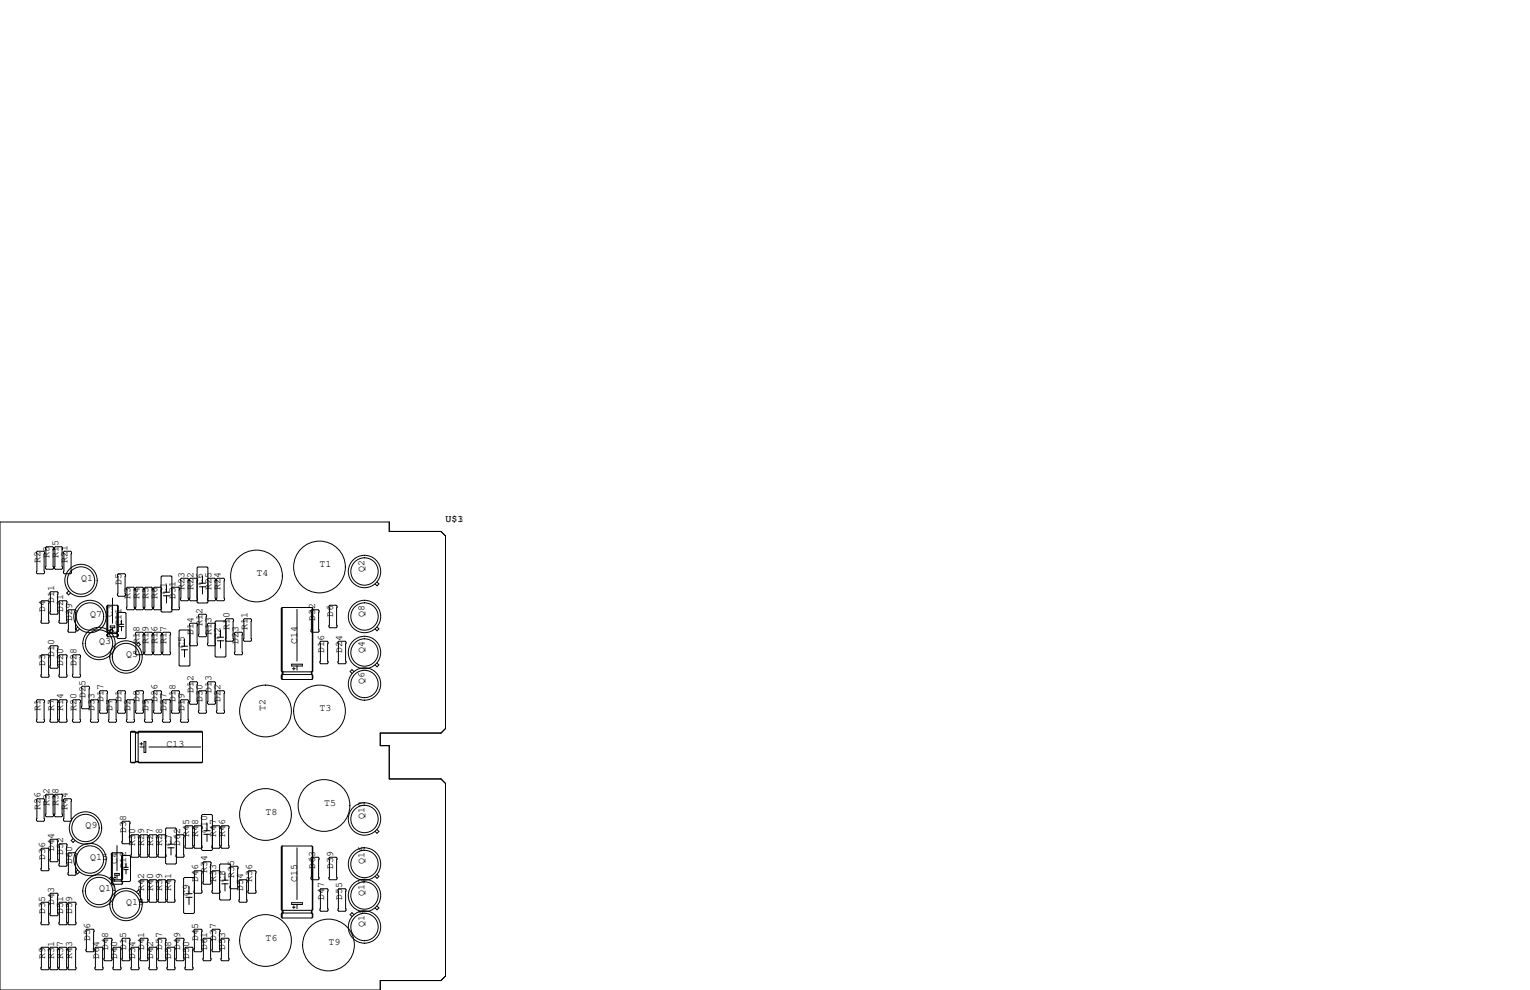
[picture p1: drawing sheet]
<svg xmlns="http://www.w3.org/2000/svg" width="432mm" height="279mm" viewBox="0 0 432 279" stroke-linecap="round" stroke-linejoin="round" font-family="sans-serif">
<g fill="none" stroke="#000" stroke-width=".28">
<path d="M0 147.3h109.9v2.7h14.6l1.2 1.3v54.3l-1.2 1.3h-17.2v3.5h2.6v9.4h14.6l1.2 1.3v54.4l-1.2 1.2h-17.2v2.7h-107.3zM10.5 155.6h1.8l.3 .2v5.9l-.3 .2h-1.8l-.2-.2v-5.9zM13.1 154.3h1.8l.2 .3v5.8l-.2 .3h-1.8l-.3-.3v-5.8zM15.6 154.3h1.8l.3 .3v5.8l-.3 .3h-1.8l-.2-.3v-5.8zM18.2 155.6h1.7l.3 .2v5.9l-.3 .2h-1.7l-.3-.2v-5.9zM11.8 169.5h1.8l.2 .3v5.8l-.2 .3h-1.8l-.2-.3v-5.8zM14.4 167h1.7l.3 .3v5.8l-.3 .3h-1.7l-.3-.3v-5.8zM16.9 169.5h1.8l.2 .3v5.8l-.2 .3h-1.8l-.3-.3v-5.8zM19.4 166.8l-.6 .6 .6 .5 .5-.5M19.4 172.1h1.8l.3 .2v5.9l-.3 .2h-1.8l-.2-.2v-5.9zM21.9 177l-.5 .5 .5 .6 .5-.6M30.3 171.1v7.1"/>
<path d="M30.3 179.1v.4M30.4 170.8h2.7l.2 .3v7.1M30.4 170.8l-.2 .3v7.1l.2 .2h2.7M30.4 170.8v8.9M30.5 178.6v.1M30.9 178.1l.5-.6 .6 .6-.6 .5M30.9 177.8h.5M31 178.4v.4M31.1 176.7h1.3v.5h-1.3zM31.2 177.5v.6M31.8 168.8v7.1M31.8 177.2v.9"/>
<path d="M33 178.4v.4M33.1 178.8h-2.7l-.2 .3v.4l.2 .2M33.1 178.4v.4M33.1 178.8l.1 .1M33.2 178.9l.1 .6M33.2 170.9v7.4M33.2 178.9v.7M33.3 172.8h2l.3 .3v6.9l-.3 .2h-2l-.3-.2v-6.9zM33.3 171.1v7.1M33.3 179.1v.4M33.3 179.5l-.2 .2h-2.7M33.3 178.2l-.2 .2"/>
<path d="M33.4 161.9h1.8l.2 .3v5.8l-.2 .3h-1.8l-.3-.3v-5.8zM33.7 176.8h1.2M33.7 176.2h1.2M34.3 175v1.2M34.3 176.8v1.3M35.7 166l.2-.3h1.8l.3 .3v5.8l-.3 .3h-1.8l-.2-.3zM38.2 178.7l.3-.3h1.8l.2 .3v5.8l-.2 .3h-1.8l-.3-.3zM38.2 166l.3-.3h1.8l.2 .3v5.8l-.2 .3h-1.8l-.3-.3zM40.8 178.7l.2-.3h1.8l.3 .3v5.8l-.3 .3h-1.8l-.2-.3zM40.8 166l.2-.3h1.8l.3 .3v5.8l-.3 .3h-1.8l-.2-.3zM43.3 178.7l.3-.3h1.7l.3 .3v5.8l-.3 .3h-1.7l-.3-.3zM45.5 162.8l.2-.2h2.6l.2 .2v9.7l-.2 .2h-2.6l-.2-.2z"/>
<path d="M45.5 166.5l.1-.5-.3-.3h-1.7l-.3 .3v5.8l.3 .3h1.7l.3-.3-.1-.5M45.8 178.7l.3-.3h1.8l.2 .3v5.8l-.2 .3h-1.8l-.3-.3zM46.1 167.1h1.8M46.1 168.1h1.8M47 165.1v2M47 168.1v2.1M48.5 166.5l-.1-.5 .2-.3h1.8l.3 .3v5.8l-.3 .3h-1.8l-.2-.3 .1-.5M50.9 163.4l.3-.2h1.8l.2 .2v5.9l-.2 .2h-1.8l-.3-.2zM53.6 178.1l-.3-.3h-2.5l-.3 .3v9.6l.3 .3h2.5l.3-.3-.1-11.6 .2-.2h1.8l.3 .2v5.9l-.3 .2h-1.8l-.2-.2 .1-.5M55.6 164l.2-.6-.3-.2h-1.8l-.2 .2v5.9l.2 .2h1.8l.3-.2-.2-.5M55.9 160h2.5l.3 .3v9.6l-.3 .3h-2.5l-.3-.3v-9.6zM56 173.6l.3-.2h1.7l.3 .2v5.9l-.3 .2h-1.7l-.3-.2z"/>
<path d="M56.3 164.6h1.7M56.3 165.6h1.7M57.2 162.6v2M57.2 165.6v2M58.7 164l-.2-.6 .3-.2h1.8l.2 .2v5.9l-.2 .2h-1.8l-.3-.2 .2-.5M60.7 176.7l.1-.6-.2-.2h-1.8l-.3 .2v5.9l.3 .2h1.8l.2-.2-.1-.5M61.1 163.4l.2-.2h1.8l.3 .2v5.9l-.3 .2h-1.8l-.2-.2zM61.3 179.8h1.8M62.2 177.8v2M63.8 175.5l-.3-.2h-2.5l-.3 .2v9.7l.3 .2h2.5l.3-.2-.2-10.3 .3-.3h1.8l.2 .3v5.8l-.2 .3h-1.8l-.3-.3 .2-.5M66.2 178.7l.2-.3h1.8l.3 .3v5.8l-.3 .3h-1.8l-.2-.3zM68.7 174.9l.3-.3h1.7l.3 .3v5.8l-.3 .3h-1.7l-.3-.3z"/>
<path d="M79.5 171.7v17.7M79.6 171.4l-.2 .3v17.7l.2 .2h8.4M79.6 171.4h8.4l.3 .3v17.7M79.6 171.4v20.4M83.8 172v14.6M87.8 172.3l.2-.2h1.8l.2 .2v5.9l-.2 .2h-1.8l-.2-.2zM88.1 171.6v17.9M88.2 171.7l.1 17.7M92.8 171.1l.3-.3h1.8l.2 .3v5.8l-.2 .3h-1.8l-.3-.3zM106.4 164.3l.5 .5-.5 .5-.5-.5M106.4 177l.5 .5-.5 .5-.5-.5M10.5 197.5h1.8l.3 .2v5.9l-.3 .2h-1.8l-.2-.2v-5.9z"/>
<path d="M11.8 184.8h1.8l.2 .2v5.9l-.2 .2h-1.8l-.2-.2v-5.9zM14.4 197.5h1.7l.3 .2v5.9l-.3 .2h-1.7l-.3-.2v-5.9zM14.4 182.2h1.7l.3 .3v5.8l-.3 .3h-1.7l-.3-.3v-5.8zM16.9 197.5h1.8l.2 .2v5.9l-.2 .2h-1.8l-.3-.2v-5.9zM16.9 184.8h1.8l.2 .2v5.9l-.2 .2h-1.8l-.3-.2v-5.9zM20.7 197.5h1.8l.2 .2v5.9l-.2 .2h-1.8l-.3-.2v-5.9zM20.7 184.8h1.8l.2 .2v5.9l-.2 .2h-1.8l-.3-.2v-5.9zM23.2 193.7h1.8l.3 .2v5.9l-.3 .2h-1.8l-.2-.2v-5.9zM25.8 197.5h1.8l.2 .2v5.9l-.2 .2h-1.8l-.3-.2v-5.9zM28.3 194.9h1.8l.3 .3v5.8l-.3 .3h-1.8l-.2-.3v-5.8zM30.9 197.5h1.7l.3 .2v5.9l-.3 .2h-1.7l-.3-.2v-5.9zM33.4 194.9h1.8l.2 .3v5.8l-.2 .3h-1.8l-.3-.3v-5.8z"/>
<path d="M35.7 197.7l.2-.2h1.8l.3 .2v5.9l-.3 .2h-1.8l-.2-.2zM38.2 195.2l.3-.3h1.8l.2 .3v5.8l-.2 .3h-1.8l-.3-.3zM38.5 181.9l.6-.5 .5 .5-.5 .5M40.8 197.7l.2-.2h1.8l.3 .2v5.9l-.3 .2h-1.8l-.2-.2zM43.3 195.2l.3-.3h1.7l.3 .3v5.8l-.3 .3h-1.7l-.3-.3zM45.8 197.7l.3-.2h1.8l.2 .2v5.9l-.2 .2h-1.8l-.3-.2zM48.4 195.2l.2-.3h1.8l.3 .3v5.8l-.3 .3h-1.8l-.2-.3zM50.9 197.7l.3-.2h1.8l.2 .2v5.9l-.2 .2h-1.8l-.3-.2zM51.2 183.4h1.8M51.2 182.4h1.8M52.1 180.3v2.1M52.1 183.4v2"/>
<path d="M53.5 192.7l.2-.3h1.8l.3 .3v5.8l-.3 .3h-1.8l-.2-.3zM56 195.2l.3-.3h1.7l.3 .3v5.8l-.3 .3h-1.7l-.3-.3zM58.5 192.7l.3-.3h1.8l.2 .3v5.8l-.2 .3h-1.8l-.3-.3zM61.1 195.2l.2-.3h1.8l.3 .3v5.8l-.3 .3h-1.8l-.2-.3zM61.3 180.8h1.8M62.2 180.8v2.1M79.5 190.6v.9M79.8 189.7v.5M79.9 189.6v.8M82.3 187.5h3v.5h-3zM82.6 188.7h.7M82.9 188.3v.8"/>
<path d="M83.8 188v1.1M87.9 189.6v.8M88 189.6v.8M88 190.4h-8.4l-.2 .2v.9l.2 .3M88 190.4l.3 .2M88.1 190.5v1.1M88.3 190.6v.9l-.3 .3h-8.4M88.3 190.6l-.1 .9M88.3 189.4l-.3 .2M90.6 181h1.7l.3 .2v5.9l-.3 .2h-1.7l-.3-.2v-5.9zM95.4 181.2l.2-.2h1.8l.3 .2v5.9l-.3 .2h-1.8l-.2-.2zM99.9 189.5l-.6-.5-.5 .5 .5 .6"/>
<path d="M106.4 187.1l.5 .6-.5 .5-.5-.5M36.8 206.6l.3-.2h.9l.2 .2v8.4M36.8 206.6v8.4l.3 .3h.9M36.8 206.6h20.4M37 215.1h1.1M37.1 215.2l.9 .1M37.1 206.5h.9M38.2 206.9h.8M38.2 215h.8M38.2 214.9h.8M38.2 215l-.2 .3M38.4 206.8h.5"/>
<path d="M39 215l.2 .3M39.1 215.1h17.9M39.2 206.5h17.7M39.5 209.9h.8M39.5 210.8h1.1M39.9 209.5v.8M40.6 209.3h.5v3h-.5zM42 210.8h14.6M56.9 215.2l-17.7 .1M57.2 206.6v8.4l-.3 .3h-17.7M57.2 206.6l-.3-.2h-17.7l-.2 .2v8.4M10.5 225.4h1.8l.3 .3v5.8l-.3 .3h-1.8l-.2-.3v-5.8z"/>
<path d="M11.8 239.4h1.8l.2 .2v5.9l-.2 .2h-1.8l-.2-.2v-5.9zM13.1 224.2h1.8l.2 .2v5.9l-.2 .2h-1.8l-.3-.2v-5.9zM14.4 236.9h1.7l.3 .2v5.9l-.3 .2h-1.7l-.3-.2v-5.9zM15.6 224.2h1.8l.3 .2v5.9l-.3 .2h-1.8l-.2-.2v-5.9zM16.9 238.1h1.8l.2 .3v5.8l-.2 .3h-1.8l-.3-.3v-5.8zM18.2 225.4h1.7l.3 .3v5.8l-.3 .3h-1.7l-.3-.3v-5.8zM20.6 236.7l-.5 .5 .5 .5 .6-.5M33 238.6v7.1M34.7 231.8h1.7l.3 .2v5.9l-.3 .2h-1.7l-.3-.2v-5.9zM37 235.8l.2-.2h1.8l.2 .2v5.9l-.2 .2h-1.8l-.2-.2zM39.5 235.8l.3-.2h1.7l.3 .2v5.9l-.3 .2h-1.7l-.3-.2zM42 235.8l.3-.2h1.8l.2 .2v5.9l-.2 .2h-1.8l-.3-.2z"/>
<path d="M46.7 233.9l.3-.2h2.5l.3 .2v9.7l-.3 .2h-2.5l-.3-.2zM46.7 236.3l.2-.5-.3-.2h-1.8l-.2 .2v5.9l.2 .2h1.8l.3-.2-.2-.5M47.4 238.3h1.7M47.4 239.3h1.7M48.3 236.2v2.1M48.3 239.3v2M49.8 236.3l-.1-.5 .2-.2h1.8l.2 .2v5.9l-.2 .2h-1.8l-.2-.2 .1-.5M52.2 233.3l.3-.3h1.7l.3 .3v5.8l-.3 .3h-1.7l-.3-.3zM56.9 230.1l.3-.2h2.5l.2 .2v9.7l-.2 .2h-2.5l-.3-.2zM56.9 233.8l.1-.5-.2-.3h-1.8l-.3 .3v5.8l.3 .3h1.8l.2-.3-.1-.5M57.5 234.4h1.8M57.5 235.5h1.8"/>
<path d="M58.4 232.4v2M58.4 235.5v2M59.9 233.8l-.1-.5 .3-.3h1.7l.3 .3v5.8l-.3 .3h-1.7l-.3-.3 .1-.5M62.4 233.3l.2-.3h1.8l.2 .3v5.8l-.2 .3h-1.8l-.2-.3zM79.5 239v17.7M79.6 238.8h8.4l.3 .2v17.7M79.6 238.8l-.2 .2v17.7l.2 .2h8.4M79.6 238.8v20.3M83.8 239.3v14.6M88.1 238.9v17.9M88.2 239l.1 17.7M106.4 234.1l.5 .5-.5 .6-.5-.6"/>
<path d="M11.6 254.9l.2-.3h1.8l.2 .3v5.8l-.2 .3h-1.8l-.2-.3zM14.1 252.3l.3-.2h1.7l.3 .2v5.9l-.3 .2h-1.7l-.3-.2zM16.6 254.9l.3-.3h1.8l.2 .3v5.8l-.2 .3h-1.8l-.3-.3zM19.2 254.9l.2-.3h1.8l.3 .3v5.8l-.3 .3h-1.8l-.2-.3zM19.4 240.7h1.8l.3 .2v5.9l-.3 .2h-1.8l-.2-.2v-5.9zM21.9 245.6l-.5 .5 .5 .5 .5-.5M30.9 247.9l.5-.5 .6 .5-.6 .6M31.6 240.9v7.1M31.6 248.9v.4M31.7 240.7l-.3 .2v7.1l.3 .3h2.7M31.7 240.7h2.7l.2 .2v7.1M31.7 240.7v8.9"/>
<path d="M31.8 248.4v.1M32.2 247.6h.5M32.3 248.3v.4M32.4 246.5h1.3v.5h-1.3zM32.4 247.4v.5M33 247v.9M34.2 248.3v.4M34.3 248.5l.2 .3h2.1l.2-.3v-6.8l-.2-.3h-2.1l-.2 .3v7M34.4 248.7h-2.7l-.3 .2v.4l.3 .3M34.4 248.7l.2 .2v.4M34.4 248.3v.4M34.5 240.8v7.4"/>
<path d="M34.5 248.8v.6M34.6 240.9v7.1M34.6 248.9v.4M34.6 249.3l-.2 .3h-2.7M34.6 248l-.2 .3M34.9 245.4h1.3M34.9 244.8h1.3M35.6 243.6v1.2M35.6 245.4v1.2M38.5 251.7l.6-.5 .5 .5-.5 .6M39.5 248.5l.3-.2h1.7l.3 .2v5.9l-.3 .2h-1.7l-.3-.2zM42 248.5l.3-.2h1.8l.2 .2v5.9l-.2 .2h-1.8l-.3-.2z"/>
<path d="M44.6 248.5l.2-.2h1.8l.3 .2v5.9l-.3 .2h-1.8l-.2-.2zM47.1 248.5l.3-.2h1.7l.3 .2v5.9l-.3 .2h-1.7l-.3-.2zM52.5 253.2h1.7M52.5 252.2h1.7M53.3 250.2v2M53.3 253.2v2.1M54.9 247.9l-.3-.3h-2.5l-.3 .3v9.7l.3 .2h2.5l.3-.2-.2-11.6 .3-.3h1.8l.2 .3v5.8l-.2 .3h-1.8l-.3-.3 .2-.5M57.3 243.5l.2-.3h1.8l.3 .3v5.8l-.3 .3h-1.8l-.2-.3zM62 246.5l.1-.5-.3-.3h-1.7l-.3 .3v5.8l.3 .3h1.7l.3-.3-.1-.5M62.2 243.8h2.6l.2 .3v9.6l-.2 .3h-2.6l-.2-.3v-9.6zM62.6 249.4h1.8M62.6 248.4h1.8"/>
<path d="M63.5 246.4v2M63.5 249.4v2.1M65 245.2l-.1-.5 .3-.2h1.7l.3 .2v5.9l-.3 .2h-1.7l-.3-.2 .1-.5M67.4 248.5l.3-.2h1.8l.2 .2v5.9l-.2 .2h-1.8l-.3-.2zM70 246l.2-.3h1.8l.3 .3v5.8l-.3 .3h-1.8l-.2-.3zM79.5 257.9v.9M79.8 257v.6M79.9 256.9v.8M82.3 254.8h3v.5h-3zM82.6 256h.7M82.9 255.7v.7M83.8 255.3v1.1"/>
<path d="M87.8 242.2l.2-.3h1.8l.2 .3v5.8l-.2 .3h-1.8l-.2-.3zM87.9 256.9v.8M88 256.9v.8M88 257.7h-8.4l-.2 .2v.9l.2 .3M88 257.7l.3 .2M88.1 257.8v1.2M88.3 257.9v.9l-.3 .3h-8.4M88.3 257.9l-.1 .9M88.3 256.7l-.3 .2M90.3 251.1l.3-.3h1.7l.3 .3v5.8l-.3 .3h-1.7l-.3-.3zM92.8 242.2l.3-.3h1.8l.2 .3v5.8l-.2 .3h-1.8l-.3-.3zM95.4 251.1l.2-.3h1.8l.3 .3v5.8l-.3 .3h-1.8l-.2-.3z"/>
<path d="M99.9 258.1l-.6-.5-.5 .5 .5 .5M106.4 255.7l.5 .5-.5 .6-.5-.6M106.4 246.8l.5 .5-.5 .6-.5-.6M11.8 267.3h1.8l.2 .3v5.8l-.2 .3h-1.8l-.2-.3v-5.8zM14.4 267.3h1.7l.3 .3v5.8l-.3 .3h-1.7l-.3-.3v-5.8zM16.9 267.3h1.8l.2 .3v5.8l-.2 .3h-1.8l-.3-.3v-5.8zM19.2 267.6l.2-.3h1.8l.3 .3v5.8l-.3 .3h-1.8l-.2-.3zM24.3 262.5l.2-.2h1.8l.2 .2v5.9l-.2 .2h-1.8l-.2-.2zM26.8 267.6l.3-.3h1.7l.3 .3v5.8l-.3 .3h-1.7l-.3-.3zM29.3 265l.3-.2h1.8l.2 .2v5.9l-.2 .2h-1.8l-.3-.2zM31.9 267.6l.2-.3h1.8l.3 .3v5.8l-.3 .3h-1.8l-.2-.3zM34.4 265l.3-.2h1.7l.3 .2v5.9l-.3 .2h-1.7l-.3-.2z"/>
<path d="M37 267.6l.2-.3h1.8l.2 .3v5.8l-.2 .3h-1.8l-.2-.3zM39.5 265l.3-.2h1.7l.3 .2v5.9l-.3 .2h-1.7l-.3-.2zM42 267.6l.3-.3h1.8l.2 .3v5.8l-.2 .3h-1.8l-.3-.3zM44.6 265l.2-.2h1.8l.3 .2v5.9l-.3 .2h-1.8l-.2-.2zM47.1 267.6l.3-.3h1.7l.3 .3v5.8l-.3 .3h-1.7l-.3-.3zM49.7 265l.2-.2h1.8l.2 .2v5.9l-.2 .2h-1.8l-.2-.2zM52.2 267.6l.3-.3h1.7l.3 .3v5.8l-.3 .3h-1.7l-.3-.3zM54.7 262.5l.3-.2h1.8l.2 .2v5.9l-.2 .2h-1.8l-.3-.2zM57.3 265l.2-.2h1.8l.3 .2v5.9l-.3 .2h-1.8l-.2-.2zM59.8 262.5l.3-.2h1.7l.3 .2v5.9l-.3 .2h-1.7l-.3-.2zM62.4 265l.2-.2h1.8l.2 .2v5.9l-.2 .2h-1.8l-.2-.2z"/>
<circle cx="22.9" cy="163.8" r="3.9"/>
<circle cx="22.9" cy="163.8" r="4.6"/>
<circle cx="25.4" cy="174" r="3.9"/>
<circle cx="25.4" cy="174" r="4.6"/>
<circle cx="72.4" cy="162.6" r="7.3"/>
<circle cx="90.2" cy="160" r="7.3"/>
<circle cx="102.9" cy="174" r="3.9"/>
<circle cx="102.9" cy="161.3" r="3.9"/>
<circle cx="102.9" cy="174" r="4.6"/>
<circle cx="102.9" cy="161.3" r="4.6"/>
<circle cx="27.9" cy="181.6" r="4.6"/>
<circle cx="27.9" cy="181.6" r="3.9"/>
<circle cx="35.6" cy="185.4" r="4.6"/>
<circle cx="35.6" cy="185.4" r="3.9"/>
<circle cx="102.9" cy="184.2" r="3.9"/>
<circle cx="102.9" cy="193" r="4.6"/>
<circle cx="102.9" cy="184.2" r="4.6"/>
<circle cx="102.9" cy="193" r="3.9"/>
<circle cx="74.9" cy="200.7" r="7.3"/>
<circle cx="90.2" cy="200.7" r="7.3"/>
<circle cx="24.1" cy="233.7" r="3.9"/>
<circle cx="24.1" cy="233.7" r="4.6"/>
<circle cx="74.9" cy="229.9" r="7.3"/>
<circle cx="91.4" cy="227.3" r="7.3"/>
<circle cx="102.9" cy="231.1" r="3.9"/>
<circle cx="102.9" cy="231.1" r="4.6"/>
<circle cx="25.4" cy="242.6" r="4.6"/>
<circle cx="25.4" cy="242.6" r="3.9"/>
<circle cx="27.9" cy="251.5" r="3.9"/>
<circle cx="27.9" cy="251.5" r="4.6"/>
<circle cx="35.6" cy="255.3" r="4.6"/>
<circle cx="35.6" cy="255.3" r="3.9"/>
<circle cx="102.9" cy="243.8" r="3.9"/>
<circle cx="102.9" cy="252.7" r="3.9"/>
<circle cx="102.9" cy="252.7" r="4.6"/>
<circle cx="102.9" cy="243.8" r="4.6"/>
<circle cx="74.9" cy="265.4" r="7.3"/>
<circle cx="92.7" cy="266.7" r="7.3"/>
<circle cx="102.9" cy="261.6" r="4.6"/>
<circle cx="102.9" cy="261.6" r="3.9"/>
</g>
<g font-size="2.8">
<text x="125.7" y="147.3">U$3</text>
<text x="129.1" y="147.3">1</text>
<text x="11.4" y="158.8" transform="rotate(-90 11.4 158.8)">R2</text>
<text x="14" y="157.5" transform="rotate(-90 14 157.5)">R8</text>
<text x="16.5" y="157.5" transform="rotate(-90 16.5 157.5)">R15</text>
<text x="19" y="158.8" transform="rotate(-90 19 158.8)">R21</text>
<text x="90.2" y="160">T1</text>
<text x="102.9" y="161.3" transform="rotate(-90 102.9 161.3)">Q2</text>
<text x="22.9" y="163.8">Q1</text>
<text x="34.3" y="165.1" transform="rotate(-90 34.3 165.1)">D5</text>
<text x="47" y="167.6" transform="rotate(-90 47 167.6)">C1</text>
<text x="52.1" y="166.4" transform="rotate(-90 52.1 166.4)">R23</text>
<text x="54.6" y="166.4" transform="rotate(-90 54.6 166.4)">R22</text>
<text x="57.1" y="165.1" transform="rotate(-90 57.1 165.1)">C6</text>
<text x="59.7" y="166.4" transform="rotate(-90 59.7 166.4)">R25</text>
<text x="62.2" y="166.4" transform="rotate(-90 62.2 166.4)">R24</text>
<text x="72.4" y="162.6">T4</text>
<text x="12.7" y="172.7" transform="rotate(-90 12.7 172.7)">D4</text>
<text x="15.2" y="170.2" transform="rotate(-90 15.2 170.2)">D11</text>
<text x="17.8" y="172.7" transform="rotate(-90 17.8 172.7)">D21</text>
<text x="25.4" y="174">Q7</text>
<text x="31.7" y="174" transform="rotate(-90 31.7 174)">C3</text>
<text x="36.8" y="168.9" transform="rotate(-90 36.8 168.9)">R3</text>
<text x="39.4" y="168.9" transform="rotate(-90 39.4 168.9)">R4</text>
<text x="41.9" y="168.9" transform="rotate(-90 41.9 168.9)">R5</text>
<text x="44.4" y="168.9" transform="rotate(-90 44.4 168.9)">R6</text>
<text x="49.5" y="168.9" transform="rotate(-90 49.5 168.9)">D31</text>
<text x="94" y="174" transform="rotate(-90 94 174)">D6</text>
<text x="102.9" y="174" transform="rotate(-90 102.9 174)">Q8</text>
<text x="20.3" y="175.3" transform="rotate(-90 20.3 175.3)">D29</text>
<text x="34.3" y="176.5" transform="rotate(-90 34.3 176.5)">C11</text>
<text x="54.6" y="179.1" transform="rotate(-90 54.6 179.1)">D14</text>
<text x="57.1" y="176.5" transform="rotate(-90 57.1 176.5)">R12</text>
<text x="59.7" y="179.1" transform="rotate(-90 59.7 179.1)">R13</text>
<text x="64.8" y="177.8" transform="rotate(-90 64.8 177.8)">R10</text>
<text x="69.8" y="177.8" transform="rotate(-90 69.8 177.8)">R11</text>
<text x="88.9" y="175.3" transform="rotate(-90 88.9 175.3)">D32</text>
<text x="15.2" y="185.4" transform="rotate(-90 15.2 185.4)">D10</text>
<text x="27.9" y="181.6">Q3</text>
<text x="35.6" y="185.4">Q5</text>
<text x="39.4" y="181.6" transform="rotate(-90 39.4 181.6)">R18</text>
<text x="41.9" y="181.6" transform="rotate(-90 41.9 181.6)">R19</text>
<text x="44.4" y="181.6" transform="rotate(-90 44.4 181.6)">R16</text>
<text x="47" y="181.6" transform="rotate(-90 47 181.6)">R17</text>
<text x="52.1" y="182.9" transform="rotate(-90 52.1 182.9)">C5</text>
<text x="62.2" y="180.3" transform="rotate(-90 62.2 180.3)">C2</text>
<text x="67.3" y="181.6" transform="rotate(-90 67.3 181.6)">D23</text>
<text x="83.8" y="181.6" transform="rotate(-90 83.8 181.6)">C14</text>
<text x="91.4" y="184.1" transform="rotate(-90 91.4 184.1)">D16</text>
<text x="96.5" y="184.1" transform="rotate(-90 96.5 184.1)">D24</text>
<text x="102.9" y="184.1" transform="rotate(-90 102.9 184.1)">Q4</text>
<text x="12.7" y="188" transform="rotate(-90 12.7 188)">D3</text>
<text x="17.8" y="188" transform="rotate(-90 17.8 188)">D20</text>
<text x="21.6" y="188" transform="rotate(-90 21.6 188)">D28</text>
<text x="24.1" y="196.8" transform="rotate(-90 24.1 196.8)">D25</text>
<text x="54.6" y="195.6" transform="rotate(-90 54.6 195.6)">D12</text>
<text x="59.7" y="195.6" transform="rotate(-90 59.7 195.6)">D13</text>
<text x="102.9" y="193" transform="rotate(-90 102.9 193)">Q6</text>
<text x="11.4" y="200.7" transform="rotate(-90 11.4 200.7)">R1</text>
<text x="15.2" y="200.7" transform="rotate(-90 15.2 200.7)">R7</text>
<text x="17.8" y="200.7" transform="rotate(-90 17.8 200.7)">R14</text>
<text x="21.6" y="200.7" transform="rotate(-90 21.6 200.7)">R20</text>
<text x="26.7" y="200.7" transform="rotate(-90 26.7 200.7)">D33</text>
<text x="29.2" y="198.1" transform="rotate(-90 29.2 198.1)">D17</text>
<text x="31.7" y="200.7" transform="rotate(-90 31.7 200.7)">D7</text>
<text x="34.3" y="198.1" transform="rotate(-90 34.3 198.1)">D1</text>
<text x="36.8" y="200.7" transform="rotate(-90 36.8 200.7)">D2</text>
<text x="39.4" y="198.1" transform="rotate(-90 39.4 198.1)">D8</text>
<text x="41.9" y="200.7" transform="rotate(-90 41.9 200.7)">D9</text>
<text x="44.4" y="198.1" transform="rotate(-90 44.4 198.1)">D26</text>
<text x="47" y="200.7" transform="rotate(-90 47 200.7)">D27</text>
<text x="49.5" y="198.1" transform="rotate(-90 49.5 198.1)">D18</text>
<text x="52.1" y="200.7" transform="rotate(-90 52.1 200.7)">D19</text>
<text x="57.1" y="198.1" transform="rotate(-90 57.1 198.1)">D30</text>
<text x="62.2" y="198.1" transform="rotate(-90 62.2 198.1)">D22</text>
<text x="74.9" y="200.7" transform="rotate(-90 74.9 200.7)">T2</text>
<text x="90.2" y="200.7">T3</text>
<text x="47" y="210.8">C13</text>
<text x="14" y="227.3" transform="rotate(-90 14 227.3)">R32</text>
<text x="16.5" y="227.3" transform="rotate(-90 16.5 227.3)">R38</text>
<text x="91.4" y="227.3">T5</text>
<text x="11.4" y="228.6" transform="rotate(-90 11.4 228.6)">R26</text>
<text x="19" y="228.6" transform="rotate(-90 19 228.6)">R44</text>
<text x="24.1" y="233.7">Q9</text>
<text x="74.9" y="229.9">T8</text>
<text x="102.9" y="231.1" transform="rotate(-90 102.9 231.1)">Q10</text>
<text x="35.6" y="234.9" transform="rotate(-90 35.6 234.9)">D38</text>
<text x="38.1" y="238.8" transform="rotate(-90 38.1 238.8)">R30</text>
<text x="40.6" y="238.8" transform="rotate(-90 40.6 238.8)">R29</text>
<text x="43.2" y="238.8" transform="rotate(-90 43.2 238.8)">R27</text>
<text x="45.7" y="238.8" transform="rotate(-90 45.7 238.8)">R28</text>
<text x="48.3" y="238.8" transform="rotate(-90 48.3 238.8)">C7</text>
<text x="50.8" y="238.8" transform="rotate(-90 50.8 238.8)">D62</text>
<text x="53.3" y="236.2" transform="rotate(-90 53.3 236.2)">R45</text>
<text x="55.9" y="236.2" transform="rotate(-90 55.9 236.2)">R48</text>
<text x="58.4" y="234.9" transform="rotate(-90 58.4 234.9)">C10</text>
<text x="61" y="236.2" transform="rotate(-90 61 236.2)">R47</text>
<text x="63.5" y="236.2" transform="rotate(-90 63.5 236.2)">R46</text>
<text x="12.7" y="242.6" transform="rotate(-90 12.7 242.6)">D36</text>
<text x="15.2" y="240" transform="rotate(-90 15.2 240)">D44</text>
<text x="17.8" y="241.3" transform="rotate(-90 17.8 241.3)">D52</text>
<text x="20.3" y="243.8" transform="rotate(-90 20.3 243.8)">D60</text>
<text x="25.4" y="242.6">Q15</text>
<text x="33" y="243.8" transform="rotate(-90 33 243.8)">C4</text>
<text x="35.6" y="245.1" transform="rotate(-90 35.6 245.1)">C12</text>
<text x="88.9" y="245.1" transform="rotate(-90 88.9 245.1)">D63</text>
<text x="94" y="245.1" transform="rotate(-90 94 245.1)">D39</text>
<text x="102.9" y="243.8" transform="rotate(-90 102.9 243.8)">Q16</text>
<text x="27.9" y="251.5">Q11</text>
<text x="40.6" y="251.5" transform="rotate(-90 40.6 251.5)">R42</text>
<text x="43.2" y="251.5" transform="rotate(-90 43.2 251.5)">R40</text>
<text x="45.7" y="251.5" transform="rotate(-90 45.7 251.5)">R39</text>
<text x="48.3" y="251.5" transform="rotate(-90 48.3 251.5)">R41</text>
<text x="55.9" y="248.9" transform="rotate(-90 55.9 248.9)">D46</text>
<text x="58.4" y="246.4" transform="rotate(-90 58.4 246.4)">R34</text>
<text x="61" y="248.9" transform="rotate(-90 61 248.9)">R33</text>
<text x="63.5" y="248.9" transform="rotate(-90 63.5 248.9)">C8</text>
<text x="66" y="247.6" transform="rotate(-90 66 247.6)">R35</text>
<text x="68.6" y="251.5" transform="rotate(-90 68.6 251.5)">D54</text>
<text x="71.1" y="248.9" transform="rotate(-90 71.1 248.9)">R36</text>
<text x="83.8" y="248.9" transform="rotate(-90 83.8 248.9)">C15</text>
<text x="12.7" y="257.8" transform="rotate(-90 12.7 257.8)">D35</text>
<text x="15.2" y="255.3" transform="rotate(-90 15.2 255.3)">D43</text>
<text x="17.8" y="257.8" transform="rotate(-90 17.8 257.8)">D51</text>
<text x="20.3" y="257.8" transform="rotate(-90 20.3 257.8)">D59</text>
<text x="35.6" y="255.3">Q13</text>
<text x="53.3" y="252.7" transform="rotate(-90 53.3 252.7)">C9</text>
<text x="91.4" y="254" transform="rotate(-90 91.4 254)">D47</text>
<text x="96.5" y="254" transform="rotate(-90 96.5 254)">D55</text>
<text x="102.9" y="252.7" transform="rotate(-90 102.9 252.7)">Q12</text>
<text x="102.9" y="261.6" transform="rotate(-90 102.9 261.6)">Q14</text>
<text x="25.4" y="265.4" transform="rotate(-90 25.4 265.4)">D56</text>
<text x="30.5" y="268" transform="rotate(-90 30.5 268)">D48</text>
<text x="35.6" y="268" transform="rotate(-90 35.6 268)">D15</text>
<text x="40.6" y="268" transform="rotate(-90 40.6 268)">D41</text>
<text x="45.7" y="268" transform="rotate(-90 45.7 268)">D57</text>
<text x="50.8" y="268" transform="rotate(-90 50.8 268)">D49</text>
<text x="55.9" y="265.4" transform="rotate(-90 55.9 265.4)">D45</text>
<text x="58.4" y="268" transform="rotate(-90 58.4 268)">D61</text>
<text x="61" y="265.4" transform="rotate(-90 61 265.4)">D37</text>
<text x="63.5" y="268" transform="rotate(-90 63.5 268)">D53</text>
<text x="74.9" y="265.4">T6</text>
<text x="92.7" y="266.7">T9</text>
<text x="12.7" y="270.5" transform="rotate(-90 12.7 270.5)">R9</text>
<text x="15.2" y="270.5" transform="rotate(-90 15.2 270.5)">R31</text>
<text x="17.8" y="270.5" transform="rotate(-90 17.8 270.5)">R37</text>
<text x="20.3" y="270.5" transform="rotate(-90 20.3 270.5)">R43</text>
<text x="27.9" y="270.5" transform="rotate(-90 27.9 270.5)">D64</text>
<text x="33" y="270.5" transform="rotate(-90 33 270.5)">D40</text>
<text x="38.1" y="270.5" transform="rotate(-90 38.1 270.5)">D34</text>
<text x="43.2" y="270.5" transform="rotate(-90 43.2 270.5)">D42</text>
<text x="48.3" y="270.5" transform="rotate(-90 48.3 270.5)">D58</text>
<text x="53.3" y="270.5" transform="rotate(-90 53.3 270.5)">D50</text>
</g>
</svg>
